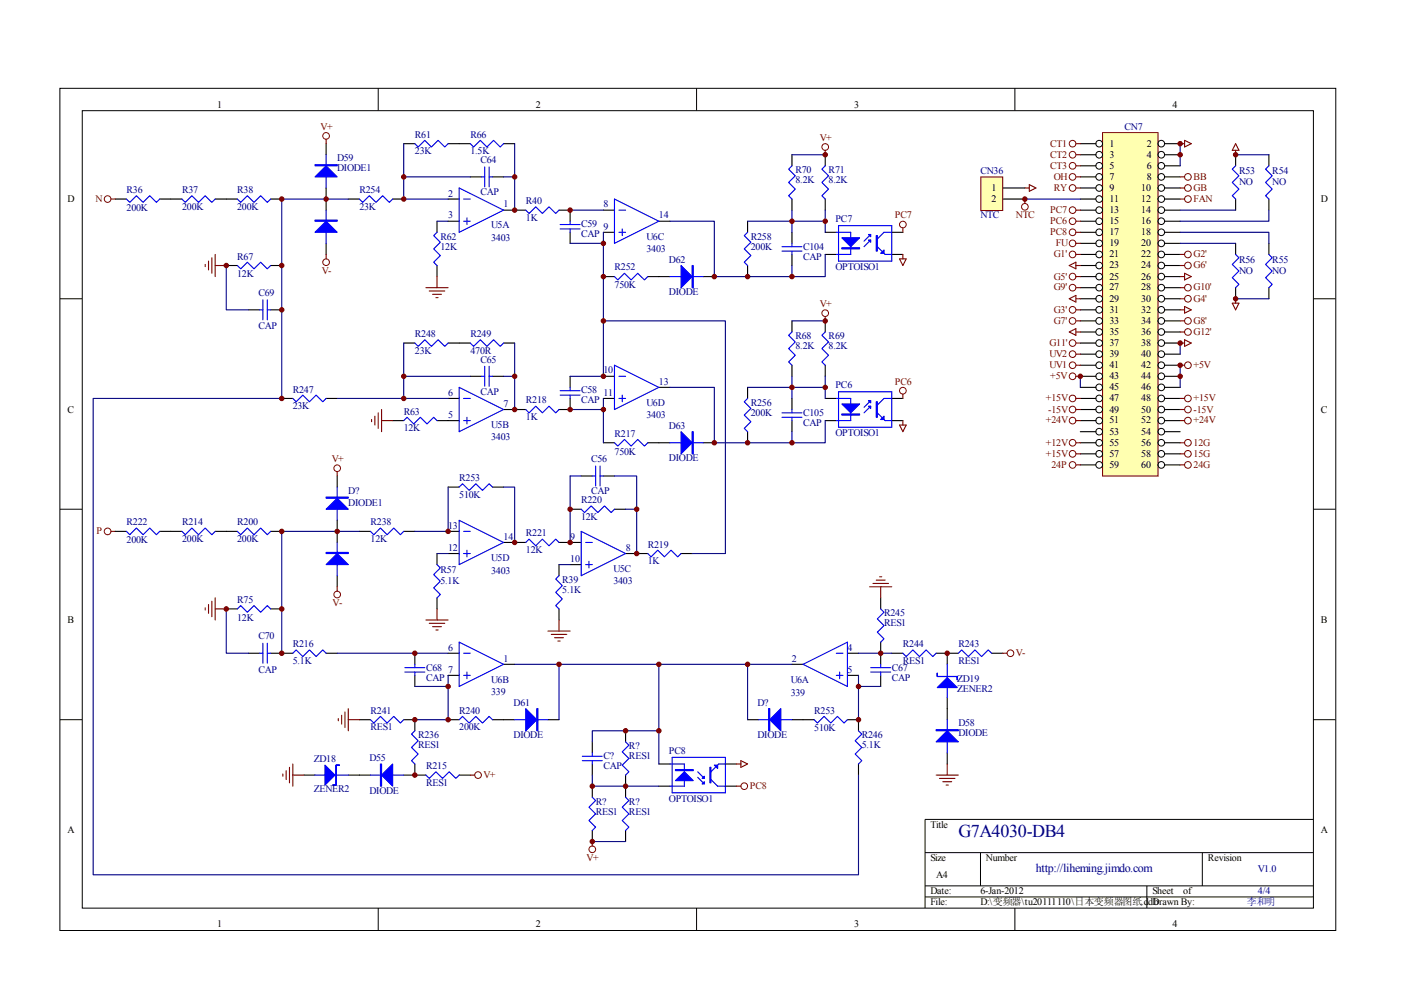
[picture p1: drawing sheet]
<svg xmlns="http://www.w3.org/2000/svg" width="297mm" height="210mm" viewBox="0 0 297 210" stroke-linecap="round" stroke-linejoin="round" font-family="sans-serif">
<g fill="none" stroke="#000" stroke-width=".21">
<path d="M12.7 18.7h270.5v178.6h-270.5zM80.2 18.7v4.7M147.7 18.7v4.7M215.2 18.7v4.7M17.4 23.5h261.1v169h-261.1zM12.7 63.3h4.7M278.4 63.3h4.7M12.7 108h4.7M278.4 108h4.7M12.7 152.6h4.7M278.4 152.6h4.7M278.4 173.7h-82.3v18.8"/>
<path d="M80.2 192.5v4.7M147.7 192.5v4.7M196.1 180.8h82.3M196.1 187.8h82.3M196.1 190.2h82.3M207.9 180.8v7M215.2 192.5v4.7M243.2 187.8v4.7M254.9 180.8v7"/>
</g>
<g fill="none" stroke="#000" stroke-width=".23">
<path d="M69.1 30.5v2.3M69.1 39.9v4.7M85.6 30.5h2.4M95 30.5h4.7M99.7 37.5h2.4M104.4 37.5h2.4M106.8 30.5h2.3M167.9 32.8v2.4M175 32.8v2.4M24.5 42.2h2.3M33.9 42.2h4.7M45.6 42.2h4.7"/>
<path d="M48 56.3h2.3M57.4 42.2h2.3M57.4 56.3h2.3M69.1 51.6v2.3M73.8 42.2h2.4M83.2 42.2h2.4M92.7 46.9v2.4M92.7 56.3v2.3M95 42.2h2.4M95 46.9h2.4M106.8 44.6h4.7M118.5 44.6h2.4v2.3"/>
<path d="M120.9 49.3v2.3M127.9 44.6h2.4M127.9 49.3h2.4M127.9 58.6h2.4M137.3 58.6h4.7M139.7 46.9h2.3M149.1 58.6h2.3M158.5 46.9v2.4M158.5 56.3v2.3M167.9 42.2v2.4M167.9 49.3v2.3M167.9 53.9v2.4"/>
<path d="M175 49.3h2.3M175 53.9h2.3M175 42.2v2.4M189.1 49.3h2.3M189.1 53.9h2.3M52.7 65.7h2.3M57.4 65.7h2.3M85.6 72.7h2.4M95 72.7h4.7M99.7 79.8h2.4M104.4 79.8h2.4M106.8 72.7h2.3"/>
<path d="M120.9 79.8v2.3M127.9 79.8h2.4M167.9 68v2.4M167.9 77.4v2.4M175 68v2.4M175 77.4v2.4M59.7 84.5h2.4M69.1 84.5h2.4M83.2 89.2h2.4M92.7 89.2h4.7M95 84.5h2.4M106.8 86.8h4.7"/>
<path d="M120.9 84.5v2.3h-2.4M127.9 93.9h2.4M127.9 84.5h2.4M137.3 93.9h4.7M139.7 82.1h2.3M149.1 93.9h2.3M158.5 82.1v2.4M158.5 91.5v2.4M167.9 84.5v2.3M167.9 89.2v2.3M175 84.5h2.3M175 89.2h2.3"/>
<path d="M189.1 84.5h2.3M189.1 89.2h2.3M24.5 112.7h2.3M33.9 112.7h4.7M45.6 112.7h4.7M57.4 112.7h2.3M71.5 100.9v2.4M71.5 110.3v4.7M76.2 112.7h2.3M85.6 112.7h2.4M92.7 117.4v2.3M95 112.7h2.4"/>
<path d="M95 103.3h2.4M95 117.4h2.4M104.4 103.3h2.4M106.8 115h4.7M118.5 115h4.7M118.5 119.7v2.4M120.9 119.7h2.3M120.9 108h2.3M123.2 100.9h2.4M127.9 100.9h2.4M130.3 108h2.3M132.6 117.4h4.7"/>
<path d="M144.4 117.4h2.3M48 129.1h2.3M52.7 138.5h2.3M57.4 129.1h2.3M57.4 138.5h4.7M69.1 138.5h2.4M71.5 122.1v2.3M88 138.5v2.4M92.7 126.8v2.3M95 138.5h2.4M118.5 129.1v2.4M179.7 138.5h2.3"/>
<path d="M186.7 126.8v2.3M186.7 136.2v4.7M189.1 138.5h2.3M198.5 138.5h4.7M200.8 138.5v2.4M210.2 138.5h2.4M76.2 152.6h2.3M85.6 152.6h2.4v2.3M88 143.2v2.3M95 152.6h2.4M95 143.2h2.4M104.4 152.6h4.7"/>
<path d="M106.8 140.9h2.3M116.2 152.6h2.3M125.6 157.3v2.3M132.6 154.9v2.4M158.5 152.6h2.4M167.9 152.6h4.7M167.9 140.9h2.4M179.7 152.6h2.3v2.3M179.7 143.2h2.3M186.7 143.2v2.3M200.8 147.9v4.7M200.8 159.6v2.4"/>
<path d="M64.4 164.3h2.4M73.8 164.3h4.7M85.6 164.3h4.7M88 162v2.3M97.4 164.3h2.3M125.6 162v2.3M125.6 166.7v2.3M125.6 176.1v2.3M132.6 164.3v4.7M132.6 176.1v2.3M139.7 166.7h2.3M139.7 162h2.3"/>
<path d="M153.8 166.7h2.4M153.8 162h2.4M182 162v2.3"/>
</g>
<g fill="none" stroke="#00f" stroke-width=".23">
<path d="M69.1 32.8v7.1M88 30.5l.7 .7 1.4-1.4 1.4 1.4 1.4-1.4 1.4 1.4 .7-.7M97.4 39.9l9.4 4.7-9.4 4.7zM99.7 30.5l.7 .7 1.4-1.4 1.4 1.4 1.4-1.4 1.5 1.4 .7-.7M102.1 37.5h.7M102.8 35.4v4.2M103.7 37.5h.7M103.7 35.4v4.2M167.9 35.2l-.7 .7 1.4 1.4-1.4 1.4 1.4 1.4-1.4 1.4 .7 .7M175 35.2l-.7 .7 1.4 1.4-1.4 1.4 1.4 1.4-1.4 1.4 .7 .7M26.8 42.2l.7 .7 1.4-1.4 1.4 1.4 1.4-1.4 1.5 1.4 .7-.7M38.6 42.2l.7 .7 1.4-1.4 1.4 1.4 1.4-1.4 1.4 1.4 .7-.7"/>
<path d="M50.3 42.2l.7 .7 1.4-1.4 1.5 1.4 1.4-1.4 1.4 1.4 .7-.7M50.3 56.3l.7 .7 1.4-1.4 1.5 1.4 1.4-1.4 1.4 1.4 .7-.7M69.1 44.6v7M76.2 42.2l.7 .7 1.4-1.4 1.4 1.4 1.4-1.4 1.4 1.4 .7-.7M92.7 49.3l-.8 .7 1.5 1.4-1.5 1.4 1.5 1.4-1.5 1.4 .8 .7M98.3 42.2h1.4M98.3 46.9h1.4M99 46.2v1.4M111.5 44.6l.7 .7 1.4-1.4 1.4 1.4 1.4-1.4 1.4 1.4 .7-.7M118.8 47.6h4.2M118.8 48.5h4.2M120.9 46.9v.7"/>
<path d="M120.9 48.5v.8M130.3 58.6l.7 .7 1.4-1.4 1.4 1.4 1.4-1.4 1.4 1.4 .7-.7M130.3 42.2l9.4 4.7-9.4 4.7zM131.2 44.6h1.4M131.2 49.3h1.4M131.9 48.5v1.5M142 58.6h7.1M158.5 49.3l-.7 .7 1.4 1.4-1.4 1.4 1.4 1.4-1.4 1.4 .7 .7M165.8 52.3h4.2M165.8 53.2h4.2M167.9 51.6v.7M167.9 53.2v.7"/>
<path d="M177.3 49.3h3.1v4.6h-3.1M177.8 47.8h11.3v7.6h-11.3zM184.6 50.9l-1.4 1.4M184.6 49.7l-1.4 1.4M186 52.3l1.7 1.6h1.4M189.1 49.3h-1.7l-1.4 1.4M55 65.7h.7M55.7 63.6v4.2M56.7 65.7h.7M56.7 63.6v4.2M88 72.7l.7 .7 1.4-1.4 1.4 1.4 1.4-1.4 1.4 1.4 .7-.7M99.7 72.7l.7 .7 1.4-1.4 1.4 1.4 1.4-1.4 1.5 1.4 .7-.7"/>
<path d="M102.1 79.8h.7M102.8 77.7v4.2M103.7 77.7v4.2M103.7 79.8h.7M130.3 77.4l9.4 4.7-9.4 4.7zM131.2 79.8h1.4M167.9 70.4l-.7 .7 1.4 1.4-1.4 1.4 1.4 1.4-1.4 1.4 .7 .7M175 70.4l-.7 .7 1.4 1.4-1.4 1.4 1.4 1.4-1.4 1.4 .7 .7M62.1 84.5l.7 .7 1.4-1.4 1.4 1.4 1.4-1.4 1.4 1.4 .7-.7M85.6 89.2l.7-.7 1.4 1.4 1.4-1.4 1.4 1.4 1.4-1.4 .8 .7M97.4 82.1l9.4 4.7-9.4 4.7zM98.3 84.5h1.4"/>
<path d="M98.3 89.2h1.4M99 88.5v1.4M111.5 86.8l.7 .7 1.4-1.4 1.4 1.4 1.4-1.4 1.4 1.4 .7-.7M118.8 82.8h4.2M118.8 83.8h4.2M120.9 82.1v.7M120.9 83.8v.7M126.3 98.8v4.2M127.2 98.8v4.2M130.3 93.9l.7 .7 1.4-1.4 1.4 1.4 1.4-1.4 1.4 1.4 .7-.7M131.2 84.5h1.4M131.9 83.8v1.4"/>
<path d="M142 93.9h7.1M158.5 84.5l-.7 .7 1.4 1.4-1.4 1.4 1.4 1.4-1.4 1.4 .7 .7M165.8 87.5h4.2M165.8 88.5h4.2M167.9 86.8v.7M167.9 88.5v.7M177.3 84.5h3.1v4.7h-3.1M177.8 83.1h11.3v7.5h-11.3zM184.6 86.1l-1.4 1.4M184.6 85l-1.4 1.4M186 87.5l1.7 1.7h1.4M189.1 84.5h-1.7l-1.4 1.4"/>
<path d="M26.8 112.7l.7 .7 1.4-1.4 1.4 1.4 1.4-1.4 1.5 1.4 .7-.7M38.6 112.7l.7 .7 1.4-1.4 1.4 1.4 1.4-1.4 1.4 1.4 .7-.7M50.3 112.7l.7 .7 1.4-1.4 1.5 1.4 1.4-1.4 1.4 1.4 .7-.7M71.5 103.3v7M71.5 115v7.1M78.5 112.7l.8 .7 1.4-1.4 1.4 1.4 1.4-1.4 1.4 1.4 .7-.7M92.7 119.7l.7 .7-1.5 1.4 1.5 1.4-1.5 1.4 1.5 1.5-.7 .7M97.4 103.3l.7-.7 1.4 1.4 1.4-1.4 1.4 1.4 1.4-1.4 .7 .7M97.4 110.3l9.4 4.7-9.4 4.7zM98.3 112.7h1.4M98.3 117.4h1.4M99 116.7v1.4"/>
<path d="M111.5 115l.7-.7 1.4 1.4 1.4-1.4 1.4 1.4 1.4-1.4 .7 .7M123.2 108l.7 .7 1.4-1.4 1.5 1.4 1.4-1.4 1.4 1.4 .7-.7M123.2 112.7l9.4 4.7-9.4 4.7zM124.2 115h1.4M124.2 119.7h1.4M124.9 119v1.4M125.6 100.9h.7M127.2 100.9h.7M137.3 117.4l.7 .7 1.5-1.4 1.4 1.4 1.4-1.4 1.4 1.4 .7-.7M50.3 129.1l.7-.7 1.4 1.4 1.5-1.4 1.4 1.4 1.4-1.4 .7 .7M55 138.5h.7M55.7 136.4v4.2"/>
<path d="M56.7 136.4v4.2M56.7 138.5h.7M62.1 138.5l.7-.7 1.4 1.4 1.4-1.4 1.4 1.4 1.4-1.4 .7 .7M97.4 136.2l9.4 4.7-9.4 4.6zM98.3 138.5h1.4M118.5 122.1l-.7 .7 1.4 1.4-1.4 1.4 1.4 1.4-1.4 1.4 .7 .7M177.3 138.5h1.4M186.7 129.1l.7 .7-1.4 1.4 1.4 1.4-1.4 1.4 1.4 1.4-.7 .8M191.4 138.5l.7 .7 1.4-1.4 1.5 1.4 1.4-1.4 1.4 1.4 .7-.7M203.2 138.5l.7-.7 1.4 1.4 1.4-1.4 1.4 1.4 1.4-1.4 .7 .7M78.5 152.6l.8 .7 1.4-1.4 1.4 1.4 1.4-1.4 1.4 1.4 .7-.7M85.8 141.6h4.3"/>
<path d="M85.8 142.5h4.3M88 154.9l-.8 .7 1.5 1.5-1.5 1.4 1.5 1.4-1.5 1.4 .8 .7M88 140.9v.7M88 142.5v.7M97.4 152.6l.7-.7 1.4 1.4 1.4-1.4 1.4 1.4 1.4-1.4 .7 .7M98.3 143.2h1.4M99 142.5v1.4M109.1 152.6h7.1M125.6 159.6v.7M132.6 157.3l.7 .7-1.4 1.4 1.4 1.4-1.4 1.4 1.4 1.4-.7 .7M160.9 152.6h7M170.3 140.9l9.4-4.7v9.3z"/>
<path d="M172.6 152.6l.7 .7 1.4-1.4 1.4 1.4 1.5-1.4 1.4 1.4 .7-.7M177.3 143.2h1.4M178 142.5v1.4M182 154.9l.7 .7-1.4 1.5 1.4 1.4-1.4 1.4 1.4 1.4-.7 .7M184.6 141.6h4.2M184.6 142.5h4.2M186.7 140.9v.7M186.7 142.5v.7M200.8 140.9v7M200.8 152.6v7M66.8 164.3h7M78.5 164.3h7.1"/>
<path d="M90.3 164.3l.7 .7 1.4-1.4 1.4 1.4 1.4-1.4 1.5 1.4 .7-.7M123.5 160.3h4.2M123.5 161.3h4.2M125.6 169l.7 .7-1.4 1.4 1.4 1.5-1.4 1.4 1.4 1.4-.7 .7M125.6 161.3v.7M132.6 169l.7 .7-1.4 1.4 1.4 1.5-1.4 1.4 1.4 1.4-.7 .7M142 162h3.1v4.7h-3.1M142.5 160.6h11.3v7.5h-11.3zM147.9 163.6l1.4 1.4M147.9 164.8l1.4 1.4M150.7 165.3l1.5 1.4h1.6M153.8 162h-1.4l-1.7 1.6"/>
</g>
<g fill="none" stroke="#800000" stroke-width=".21">
<circle cx="69.1" cy="28.8" r=".71"/>
<circle cx="175" cy="31.2" r=".71"/>
<circle cx="22.8" cy="42.2" r=".7"/>
<circle cx="69.1" cy="55.6" r=".71"/>
<circle cx="191.4" cy="47.6" r=".71"/>
<circle cx="175" cy="66.4" r=".71"/>
<circle cx="71.5" cy="99.3" r=".71"/>
<circle cx="191.4" cy="82.8" r=".71"/>
<circle cx="22.8" cy="112.7" r=".71"/>
<circle cx="71.5" cy="126.1" r=".71"/>
<circle cx="214.2" cy="138.5" r=".71"/>
<circle cx="101.4" cy="164.3" r=".7"/>
<circle cx="157.8" cy="166.7" r=".71"/>
<circle cx="125.6" cy="180.1" r=".71"/>
</g>
<g fill="none" stroke="#800000" stroke-width=".23">
<path d="M69.1 29.5v1M175 31.9v.9M23.5 42.2h1M43.5 56.1v.4M44.2 55.4v1.8M44.9 54.7v3.2M45.6 53.9v4.7M45.6 56.3h2.4M69.1 53.9v1M92.7 58.6v2.4M190.7 54.9h1.4l-.7 1.4zM191.4 48.3v1"/>
<path d="M191.4 53.9v1M90.3 61h4.7M91 61.7h3.3M91.7 62.4h1.9M92.4 63.1h.5M175 67.1v.9M71.5 100v.9M78.8 88.9v.5M79.5 88.2v1.9M80.2 87.5v3.3M80.9 86.8v4.7M80.9 89.2h2.3"/>
<path d="M190.7 90.1h1.4l-.7 1.4zM191.4 83.5v1M191.4 89.2v.9M23.5 112.7h1M43.5 128.9v.4M44.2 128.2v1.8M44.9 127.5v3.3M45.6 126.8v4.7M45.6 129.1h2.4M71.5 124.4v.9M90.3 131.5h4.7M91 132.2h3.3"/>
<path d="M91.7 132.9h1.9M92.4 133.6h.5M92.7 129.1v2.4M116.2 133.8h4.7M116.9 134.5h3.3M117.6 135.2h1.9M118.3 135.9h.5M118.5 131.5v2.3M184.4 124.4h4.7M185.1 123.7h3.3M185.8 123h1.9M186.5 122.3h.5"/>
<path d="M186.7 124.4v2.4M212.6 138.5h.9M71.7 152.4v.4M72.4 151.7v1.8M73.1 150.9v3.3M73.8 150.2v4.7M73.8 152.6h2.4M60 164.1v.5M60.7 163.4v1.9M61.4 162.7v3.3M62.1 164.3h2.3M62.1 162v4.7"/>
<path d="M99.7 164.3h1M125.6 178.4v1M156.2 162h.9M156.2 166.7h.9M157.1 161.3l1.4 .7-1.4 .7zM198.5 164.3h4.7M199.2 165h3.3M199.9 165.7h1.9M200.6 166.5h.5M200.8 162v2.3"/>
</g>
<g fill="#00f" stroke="#00f" stroke-width=".23">
<path d="M66.8 49.3l2.3-2.4 2.4 2.4z"/>
<path d="M66.8 37.5l2.3-2.3 2.4 2.3z"/>
<path d="M144.4 56.3l2.3 2.3-2.3 2.4z"/>
<path d="M144.4 91.5l2.3 2.4-2.3 2.3z"/>
<path d="M178.5 50.4h3.8l-1.9 1.9z"/>
<path d="M184.1 49.7h.5v.5z"/>
<path d="M184.1 50.9h.5v.5z"/>
<path d="M187.4 53v.7h-.7z"/>
<path d="M143.2 165.5l1.9-1.9 1.9 1.9z"/>
<path d="M149.3 165.7v.5h-.4z"/>
<path d="M148.9 165l.4-.4v.4z"/>
<path d="M151.4 162.2h.8v.7z"/>
<path d="M178.5 85.7h3.8l-1.9 1.8z"/>
<path d="M184.1 85h.5v.4z"/>
<path d="M184.1 86.1h.5v.5z"/>
<path d="M187.4 88.2v.7h-.7z"/>
<path d="M71.5 117.4l2.3 2.3h-4.7z"/>
<path d="M71.5 105.6l2.3 2.4h-4.7z"/>
<path d="M111.5 150.2l2.3 2.4-2.3 2.3z"/>
<path d="M83.2 162v4.7l-2.3-2.4z"/>
<path d="M68.9 162.2l2.1 2.1-2.1 2.2z"/>
<path d="M163.2 152.6l2.4-2.4v4.7z"/>
<path d="M198.5 157.3l2.3-2.4 2.4 2.4z"/>
<path d="M198.7 145.8l2.1-2.1 2.1 2.1z"/>
<path d="M66.8 46.7h4.7v.2h-4.7z" fill-rule="evenodd"/>
<path d="M66.8 34.9h4.7v.3h-4.7z" fill-rule="evenodd"/>
<path d="M146.7 56.3h.3v4.7h-.3z" fill-rule="evenodd"/>
<path d="M146.7 91.5h.3v4.7h-.3z" fill-rule="evenodd"/>
<path d="M178.5 52.5h3.8v.3h-3.8z" fill-rule="evenodd"/>
<path d="M185.8 50h.2v3.2h-.2z" fill-rule="evenodd"/>
<path d="M143.2 163.2h3.8v.2h-3.8z" fill-rule="evenodd"/>
<path d="M150.5 162.7h.2v3.3h-.2z" fill-rule="evenodd"/>
<path d="M178.5 87.8h3.8v.2h-3.8z" fill-rule="evenodd"/>
<path d="M185.8 85.2h.2v3.3h-.2z" fill-rule="evenodd"/>
<path d="M69.1 117.1h4.7v.3h-4.7z" fill-rule="evenodd"/>
<path d="M69.1 105.4h4.7v.2h-4.7z" fill-rule="evenodd"/>
<path d="M113.8 150.2h.3v4.7h-.3z" fill-rule="evenodd"/>
<path d="M80.7 162h.2v4.7h-.2z" fill-rule="evenodd"/>
<path d="M71.3 162.2v4.3h-.8h.8v-4.3h.7z" fill-rule="evenodd"/>
<path d="M163 150.2h.2v4.7h-.2z" fill-rule="evenodd"/>
<path d="M198.5 154.7h4.7v.2h-4.7z" fill-rule="evenodd"/>
<path d="M198.7 142.7v.7h4.2v.7v-.7h-4.2z" fill-rule="evenodd"/>
</g>
<g fill="none" stroke="#000080" stroke-width=".23">
<path d="M85.6 30.5v11.7h9.4M85.6 37.5h14.1M106.8 37.5h2.3M109.1 30.5v14.1M167.9 32.8h7.1M48 56.3v9.4h4.7M73.8 42.2h-14.1v42.3h-39.9v101h162.2v-21.2M92.7 46.9h2.3M120.9 44.6h7M120.9 51.6h7M127.9 49.3v30.5h-7M142 46.9h9.4v11.7h23.6v-4.7"/>
<path d="M158.5 46.9h16.5M167.9 44.6v4.7M167.9 56.3v2.3M175 44.6v4.7M85.6 72.7v11.8M85.6 79.8h14.1M106.8 79.8h2.3M109.1 72.7v14.1M127.9 68h25.9v49.4h-7.1M167.9 79.8v4.7M167.9 68h7.1M175 79.8v4.7"/>
<path d="M71.5 84.5h23.5M120.9 86.8h7M127.9 84.5v9.4M142 82.1h9.4v11.8h23.6v-4.7M158.5 82.1h16.5M167.9 91.5v2.4M76.2 112.7h-16.5v25.8M92.7 117.4h2.3M95 103.3v9.4h-7M106.8 103.3h2.3v11.7M118.5 119.7h2.4M123.2 100.9h-2.3v14.1"/>
<path d="M130.3 100.9h4.7v7.1M132.6 108h2.4v9.4M48 129.1v9.4h4.7M71.5 138.5h23.5M182 138.5h7.1M88 145.5h7M95 143.2v9.4h-7M109.1 140.9h9.4v11.7M118.5 140.9h40M125.6 157.3v-2.4h14.1v7.1M139.7 140.9v14M167.9 140.9h-9.4v11.7"/>
<path d="M182 145.5h4.7M182 143.2v9.4M125.6 164.3v2.4h14.1M125.6 178.4h7"/>
</g>
<g fill="#800000" stroke="#800000" stroke-width=".21">
<circle cx="109.1" cy="44.6" r=".47"/>
<circle cx="109.1" cy="37.5" r=".47"/>
<circle cx="85.6" cy="37.5" r=".47"/>
<circle cx="120.9" cy="44.6" r=".47"/>
<circle cx="127.9" cy="51.6" r=".47"/>
<circle cx="127.9" cy="58.6" r=".47"/>
<circle cx="127.9" cy="79.8" r=".47"/>
<circle cx="151.4" cy="58.6" r=".47"/>
<circle cx="158.5" cy="58.6" r=".47"/>
<circle cx="167.9" cy="58.6" r=".47"/>
<circle cx="167.9" cy="46.9" r=".47"/>
<circle cx="175" cy="46.9" r=".47"/>
<circle cx="175" cy="32.8" r=".47"/>
<circle cx="158.5" cy="93.9" r=".47"/>
<circle cx="175" cy="68" r=".47"/>
<circle cx="175" cy="82.1" r=".47"/>
<circle cx="167.9" cy="82.1" r=".47"/>
<circle cx="167.9" cy="93.9" r=".47"/>
<circle cx="151.4" cy="93.9" r=".47"/>
<circle cx="120.9" cy="86.8" r=".47"/>
<circle cx="127.9" cy="86.8" r=".47"/>
<circle cx="85.6" cy="84.5" r=".47"/>
<circle cx="109.1" cy="86.8" r=".47"/>
<circle cx="109.1" cy="79.8" r=".47"/>
<circle cx="85.6" cy="79.8" r=".47"/>
<circle cx="88" cy="164.3" r=".47"/>
<circle cx="88" cy="138.5" r=".47"/>
<circle cx="95" cy="152.6" r=".47"/>
<circle cx="88" cy="152.6" r=".47"/>
<circle cx="95" cy="145.5" r=".47"/>
<circle cx="127.9" cy="68" r=".47"/>
<circle cx="109.1" cy="115" r=".47"/>
<circle cx="120.9" cy="115" r=".47"/>
<circle cx="135" cy="117.4" r=".47"/>
<circle cx="135" cy="108" r=".47"/>
<circle cx="120.9" cy="108" r=".47"/>
<circle cx="200.8" cy="138.5" r=".47"/>
<circle cx="118.5" cy="140.8" r=".47"/>
<circle cx="158.5" cy="140.8" r=".47"/>
<circle cx="132.6" cy="154.9" r=".47"/>
<circle cx="125.6" cy="166.7" r=".47"/>
<circle cx="132.6" cy="166.7" r=".47"/>
<circle cx="125.6" cy="178.4" r=".47"/>
<circle cx="182" cy="152.6" r=".47"/>
<circle cx="182" cy="145.5" r=".47"/>
<circle cx="186.7" cy="138.5" r=".47"/>
<circle cx="59.7" cy="84.5" r=".47"/>
<circle cx="59.7" cy="56.3" r=".47"/>
<circle cx="59.7" cy="65.7" r=".47"/>
<circle cx="85.6" cy="42.2" r=".47"/>
<circle cx="69.1" cy="42.2" r=".47"/>
<circle cx="59.7" cy="42.2" r=".47"/>
<circle cx="48" cy="56.3" r=".47"/>
<circle cx="59.7" cy="138.5" r=".47"/>
<circle cx="59.7" cy="129.1" r=".47"/>
<circle cx="95" cy="112.7" r=".47"/>
<circle cx="71.5" cy="112.7" r=".47"/>
<circle cx="59.7" cy="112.7" r=".47"/>
<circle cx="48" cy="129.1" r=".47"/>
<circle cx="139.7" cy="154.9" r=".47"/>
<circle cx="139.7" cy="140.8" r=".47"/>
</g>
<path d="M233.8 28.2h11.7v72.7h-11.7z" fill="#ffffb0"/>
<g fill="none" stroke="#800000" stroke-width=".21">
<path d="M233.8 28.1h11.7v72.8h-11.7z"/>
<circle cx="227.4" cy="32.8" r=".71"/>
<circle cx="227.4" cy="35.2" r=".71"/>
<circle cx="227.4" cy="30.5" r=".7"/>
<circle cx="227.4" cy="39.9" r=".7"/>
<circle cx="251.9" cy="37.5" r=".71"/>
<circle cx="251.9" cy="39.9" r=".71"/>
<circle cx="227.4" cy="49.2" r=".71"/>
<circle cx="227.4" cy="51.6" r=".71"/>
<circle cx="227.4" cy="53.9" r=".7"/>
<circle cx="227.4" cy="44.6" r=".7"/>
<circle cx="227.4" cy="46.9" r=".7"/>
<circle cx="227.4" cy="58.6" r=".7"/>
<circle cx="251.9" cy="53.9" r=".71"/>
<circle cx="251.9" cy="56.3" r=".71"/>
<circle cx="251.9" cy="42.2" r=".71"/>
<circle cx="227.4" cy="65.7" r=".71"/>
<circle cx="227.4" cy="79.8" r=".71"/>
<circle cx="227.4" cy="68" r=".71"/>
<circle cx="227.4" cy="61" r=".7"/>
<circle cx="227.4" cy="72.7" r=".7"/>
<circle cx="251.9" cy="68" r=".71"/>
<circle cx="251.9" cy="77.4" r=".71"/>
<circle cx="251.9" cy="61" r=".71"/>
<circle cx="251.9" cy="70.4" r=".71"/>
<circle cx="251.9" cy="63.3" r=".71"/>
<circle cx="227.4" cy="96.2" r=".71"/>
<circle cx="227.4" cy="98.6" r=".71"/>
<circle cx="227.4" cy="93.9" r=".7"/>
<circle cx="227.4" cy="84.5" r=".7"/>
<circle cx="227.4" cy="86.8" r=".7"/>
<circle cx="227.4" cy="89.2" r=".7"/>
<circle cx="251.9" cy="96.2" r=".71"/>
<circle cx="251.9" cy="98.6" r=".71"/>
<circle cx="251.9" cy="93.9" r=".71"/>
<circle cx="251.9" cy="89.2" r=".71"/>
<circle cx="251.9" cy="86.8" r=".71"/>
<circle cx="251.9" cy="84.5" r=".71"/>
</g>
<g fill="none" stroke="#000" stroke-width=".21">
<circle cx="233" cy="35.2" r=".71"/>
<circle cx="233" cy="32.8" r=".71"/>
<circle cx="233" cy="37.5" r=".71"/>
<circle cx="233" cy="39.9" r=".71"/>
<circle cx="233" cy="30.5" r=".71"/>
<circle cx="246.2" cy="32.8" r=".71"/>
<circle cx="246.2" cy="35.2" r=".71"/>
<circle cx="246.2" cy="30.5" r=".7"/>
<circle cx="246.2" cy="39.9" r=".7"/>
<circle cx="246.2" cy="37.5" r=".7"/>
<circle cx="233" cy="51.6" r=".71"/>
<circle cx="233" cy="49.2" r=".71"/>
<circle cx="233" cy="53.9" r=".71"/>
<circle cx="233" cy="44.6" r=".71"/>
<circle cx="233" cy="46.9" r=".71"/>
<circle cx="233" cy="56.3" r=".71"/>
<circle cx="233" cy="42.2" r=".71"/>
<circle cx="233" cy="58.6" r=".71"/>
<circle cx="246.2" cy="51.6" r=".71"/>
<circle cx="246.2" cy="49.2" r=".71"/>
<circle cx="246.2" cy="53.9" r=".7"/>
<circle cx="246.2" cy="44.6" r=".7"/>
<circle cx="246.2" cy="56.3" r=".7"/>
<circle cx="246.2" cy="46.9" r=".7"/>
<circle cx="246.2" cy="58.6" r=".7"/>
<circle cx="246.2" cy="42.2" r=".7"/>
<circle cx="233" cy="79.8" r=".71"/>
<circle cx="233" cy="65.7" r=".71"/>
<circle cx="233" cy="68" r=".71"/>
<circle cx="233" cy="63.3" r=".71"/>
<circle cx="233" cy="75.1" r=".71"/>
<circle cx="233" cy="61" r=".71"/>
<circle cx="233" cy="72.7" r=".71"/>
<circle cx="233" cy="70.4" r=".71"/>
<circle cx="233" cy="77.4" r=".71"/>
<circle cx="246.2" cy="65.7" r=".71"/>
<circle cx="246.2" cy="68" r=".71"/>
<circle cx="246.2" cy="79.8" r=".71"/>
<circle cx="246.2" cy="61" r=".7"/>
<circle cx="246.2" cy="72.7" r=".7"/>
<circle cx="246.2" cy="75.1" r=".7"/>
<circle cx="246.2" cy="70.4" r=".7"/>
<circle cx="246.2" cy="63.3" r=".7"/>
<circle cx="246.2" cy="77.4" r=".7"/>
<circle cx="233" cy="82.1" r=".71"/>
<circle cx="233" cy="96.2" r=".71"/>
<circle cx="233" cy="98.6" r=".71"/>
<circle cx="233" cy="91.5" r=".71"/>
<circle cx="233" cy="93.9" r=".71"/>
<circle cx="233" cy="84.5" r=".71"/>
<circle cx="233" cy="89.2" r=".71"/>
<circle cx="233" cy="86.8" r=".71"/>
<circle cx="246.2" cy="82.1" r=".71"/>
<circle cx="246.2" cy="96.2" r=".71"/>
<circle cx="246.2" cy="98.6" r=".71"/>
<circle cx="246.2" cy="91.5" r=".7"/>
<circle cx="246.2" cy="93.9" r=".7"/>
<circle cx="246.2" cy="84.5" r=".7"/>
<circle cx="246.2" cy="86.8" r=".7"/>
<circle cx="246.2" cy="89.2" r=".7"/>
</g>
<g fill="none" stroke="#000" stroke-width=".23">
<path d="M229 30.5h3.3M229 32.8h3.3M229 35.2h3.3M229 37.5h3.3M229 39.9h3.3M246.9 30.5h3.3M246.9 32.8h3.3M246.9 35.2h3.3M246.9 37.5h3.3M246.9 39.9h3.3M229 42.2h3.3M229 44.6h3.3"/>
<path d="M229 46.9h3.3M229 49.3h3.3M229 51.6h3.3M229 53.9h3.3M229 56.3h3.3M229 58.6h3.3M246.9 42.2h3.3M246.9 44.6h3.3M246.9 46.9h3.3M246.9 49.3h3.3M246.9 51.6h3.3M246.9 53.9h3.3"/>
<path d="M246.9 56.3h3.3M246.9 58.6h3.3M229 61h3.3M229 63.3h3.3M229 65.7h3.3M229 68h3.3M229 70.4h3.3M229 72.7h3.3M229 75.1h3.3M229 77.4h3.3M229 79.8h3.3M246.9 61h3.3"/>
<path d="M246.9 63.3h3.3M246.9 65.7h3.3M246.9 68h3.3M246.9 70.4h3.3M246.9 72.7h3.3M246.9 75.1h3.3M246.9 77.4h3.3M246.9 79.8h3.3M229 82.1h3.3M229 84.5h3.3M229 86.8h3.3M229 89.2h3.3"/>
<path d="M229 91.5h3.3M229 93.9h3.3M229 96.2h3.3M229 98.6h3.3M246.9 82.1h3.3M246.9 84.5h3.3M246.9 86.8h3.3M246.9 89.2h3.3M246.9 91.5h3.3M246.9 93.9h3.3M246.9 96.2h3.3M246.9 98.6h3.3"/>
</g>
<g fill="none" stroke="#800000" stroke-width=".23">
<path d="M228.1 39.9h.9M228.1 30.5h.9M228.1 32.8h.9M228.1 35.2h.9M250.2 39.9h1M250.2 30.5h1M250.2 37.5h1M251.2 29.8l1.4 .7-1.4 .7zM262 30.5l.7 1.4h-1.4zM262 31.9v.9M226.7 56.3l1.4-.7v1.4zM228.1 53.9h.9"/>
<path d="M228.1 58.6h.9M228.1 56.3h.9M228.1 44.6h.9M228.1 46.9h.9M228.1 49.3h.9M228.1 51.6h.9M250.2 53.9h1M250.2 58.6h1M250.2 56.3h1M250.2 42.2h1M251.2 57.9l1.4 .7-1.4 .7zM226.7 70.4l1.4-.7v1.4z"/>
<path d="M226.7 63.3l1.4-.7v1.4zM228.1 63.3h.9M228.1 65.7h.9M228.1 68h.9M228.1 61h.9M228.1 72.7h.9M228.1 70.4h.9M228.1 79.8h.9M250.2 63.3h1M250.2 65.7h1M250.2 68h1M250.2 61h1"/>
<path d="M250.2 72.7h1M250.2 70.4h1M250.2 77.4h1M251.2 65l1.4 .7-1.4 .7zM251.2 72l1.4 .7-1.4 .7zM228.1 98.6h.9M228.1 96.2h.9M228.1 93.9h.9M228.1 89.2h.9M228.1 86.8h.9M228.1 84.5h.9M250.2 98.6h1"/>
<path d="M250.2 96.2h1M250.2 93.9h1M250.2 89.2h1M250.2 86.8h1M250.2 84.5h1"/>
</g>
<path d="M250.2 30.5v4.7M229 79.8v2.3M250.2 72.7v2.4M250.2 77.4v4.7" fill="none" stroke="#000080" stroke-width=".23"/>
<path d="M208 37.6h4.6v7h-4.6z" fill="#ffffb0"/>
<g fill="none" stroke="#800000" stroke-width=".21">
<path d="M207.9 37.5h4.7v7.1h-4.7z"/>
<circle cx="227.4" cy="37.5" r=".7"/>
<circle cx="217.3" cy="43.9" r=".7"/>
<circle cx="227.4" cy="75.1" r=".7"/>
<circle cx="227.4" cy="77.4" r=".7"/>
</g>
<path d="M212.6 39.9h4.7M262 32.8v2.4M269 32.8v2.4M212.6 42.2h4.7M262 42.2v2.4M262 51.6v2.3M269 42.2v2.4M269 51.6v2.3M262 61v2.3M269 61v2.3" fill="none" stroke="#000" stroke-width=".23"/>
<path d="M217.3 39.9h.9M218.2 39.2l1.4 .7-1.4 .7zM228.1 37.5h.9M217.3 42.2v.9M228.1 77.4h.9M228.1 75.1h.9M261.3 64.3h1.4l-.7 1.4zM262 63.3v1" fill="none" stroke="#800000" stroke-width=".23"/>
<path d="M262 32.8h7M217.3 42.2h11.7M250.2 49.3h18.8v2.3M250.2 44.6h11.8M250.2 51.6h11.8M269 44.6v2.3h-18.8M262 63.3h7" fill="none" stroke="#000080" stroke-width=".23"/>
<path d="M262 35.2l-.7 .7 1.4 1.4-1.4 1.4 1.4 1.4-1.4 1.4 .7 .7M269 35.2l-.7 .7 1.4 1.4-1.4 1.4 1.4 1.4-1.4 1.4 .7 .7M262 53.9l.7 .8-1.4 1.4 1.4 1.4-1.4 1.4 1.4 1.4-.7 .7M269 53.9l.7 .8-1.4 1.4 1.4 1.4-1.4 1.4 1.4 1.4-.7 .7" fill="none" stroke="#00f" stroke-width=".23"/>
<g fill="#800000" stroke="#800000" stroke-width=".21">
<circle cx="250.2" cy="30.5" r=".47"/>
<circle cx="250.2" cy="32.8" r=".47"/>
<circle cx="250.2" cy="72.7" r=".47"/>
<circle cx="250.2" cy="77.4" r=".47"/>
<circle cx="229.1" cy="79.8" r=".47"/>
<circle cx="250.2" cy="79.8" r=".47"/>
<circle cx="262" cy="32.8" r=".47"/>
<circle cx="217.3" cy="42.2" r=".47"/>
<circle cx="262" cy="63.3" r=".47"/>
</g>
<text font-size="3.8" fill="#000080" x="203.2" y="177.5">G7A4030-DB4</text>
<text font-size="2.5" fill="#000080" x="219.6" y="184.8">http://liheming.jimdo.com</text>
<g font-size="2.1">
<text x="46.1" y="22.9">1</text>
<text x="113.6" y="22.9">2</text>
<text x="181.1" y="22.9">3</text>
<text x="248.6" y="22.9">4</text>
<text x="235.2" y="31.1">1</text>
<text x="235.2" y="33.5">3</text>
<text x="235.2" y="35.7">5</text>
<text x="243.2" y="31.1">2</text>
<text x="243.2" y="33.5">4</text>
<text x="243.2" y="35.7">6</text>
<text x="210.2" y="40.5">1</text>
<text x="235.2" y="38.1">7</text>
<text x="235.2" y="40.5">9</text>
<text x="242" y="40.5">10</text>
<text x="243.2" y="38.1">8</text>
<text x="14.3" y="42.8">D</text>
<text x="210.2" y="42.8">2</text>
<text x="235.2" y="42.8">11</text>
<text x="235.2" y="45.1">13</text>
<text x="235.2" y="47.5">15</text>
<text x="242" y="42.8">12</text>
<text x="242" y="45.1">14</text>
<text x="242" y="47.5">16</text>
<text x="280.1" y="42.8">D</text>
<text x="235.2" y="49.9">17</text>
<text x="235.2" y="52.2">19</text>
<text x="242" y="49.9">18</text>
<text x="242" y="52.2">20</text>
<text x="235.2" y="54.5">21</text>
<text x="235.2" y="56.9">23</text>
<text x="235.2" y="59.3">25</text>
<text x="242" y="54.5">22</text>
<text x="242" y="56.9">24</text>
<text x="242" y="59.3">26</text>
<text x="235.2" y="61.6">27</text>
<text x="235.2" y="63.9">29</text>
<text x="242" y="61.6">28</text>
<text x="242" y="63.9">30</text>
<text x="235.2" y="66.3">31</text>
<text x="235.2" y="68.7">33</text>
<text x="235.2" y="71">35</text>
<text x="242" y="66.3">32</text>
<text x="242" y="68.7">34</text>
<text x="242" y="71">36</text>
<text x="235.2" y="73.3">37</text>
<text x="235.2" y="75.7">39</text>
<text x="242" y="73.3">38</text>
<text x="242" y="75.7">40</text>
<text x="235.2" y="78.1">41</text>
<text x="235.2" y="80.4">43</text>
<text x="235.2" y="82.7">45</text>
<text x="242" y="78.1">42</text>
<text x="242" y="80.4">44</text>
<text x="242" y="82.7">46</text>
<text x="14.3" y="87.5">C</text>
<text x="235.2" y="85.1">47</text>
<text x="235.2" y="87.5">49</text>
<text x="235.2" y="89.8">51</text>
<text x="242" y="85.1">48</text>
<text x="242" y="87.5">50</text>
<text x="242" y="89.8">52</text>
<text x="280.1" y="87.5">C</text>
<text x="235.2" y="92.1">53</text>
<text x="235.2" y="94.5">55</text>
<text x="242" y="92.1">54</text>
<text x="242" y="94.5">56</text>
<text x="235.2" y="96.9">57</text>
<text x="235.2" y="99.2">59</text>
<text x="242" y="96.9">58</text>
<text x="242" y="99.2">60</text>
<text x="14.3" y="132.1">B</text>
<text x="280.1" y="132.1">B</text>
<text x="14.3" y="176.7">A</text>
<text x="197.3" y="175.5">Title</text>
<text x="280.1" y="176.7">A</text>
<text x="197.3" y="182.6">Size</text>
<text x="209" y="182.6">Number</text>
<text x="256.1" y="182.6">Revision</text>
<text x="197.3" y="189.6">Date:</text>
<text x="197.3" y="192">File:</text>
<text x="198.5" y="186.1">A4</text>
<text x="207.9" y="189.6">6-Jan-2012</text>
<text x="207.9" y="192">D:\变频器\tu20111110\日本变频器图纸.ddb</text>
<text x="244.3" y="189.6">Sheet</text>
<text x="244.3" y="192">Drawn By:</text>
<text x="250.9" y="189.6">of</text>
<text x="46.1" y="196.6">1</text>
<text x="113.6" y="196.6">2</text>
<text x="181.1" y="196.6">3</text>
<text x="248.6" y="196.6">4</text>
</g>
<g font-size="2.1" fill="#800000">
<text x="68" y="27.5">V+</text>
<text x="173.8" y="29.9">V+</text>
<text x="222.7" y="31.1">CT1</text>
<text x="222.7" y="33.5">CT2</text>
<text x="222.7" y="35.7">CT3</text>
<text x="223.4" y="40.5">RY</text>
<text x="223.4" y="38.1">OH</text>
<text x="253.1" y="40.5">GB</text>
<text x="253.1" y="38.1">BB</text>
<text x="20.2" y="42.8">N</text>
<text x="189.7" y="46.3">PC7</text>
<text x="215.4" y="46.3">NTC</text>
<text x="222.7" y="45.1">PC7</text>
<text x="222.7" y="47.5">PC6</text>
<text x="253.1" y="42.8">FAN</text>
<text x="222.7" y="49.9">PC8</text>
<text x="223.9" y="52.2">FU</text>
<text x="68.2" y="58.1">V-</text>
<text x="223.4" y="54.5">G1'</text>
<text x="223.4" y="59.3">G5'</text>
<text x="253.1" y="54.5">G2'</text>
<text x="253.1" y="56.9">G6'</text>
<text x="173.8" y="65.1">V+</text>
<text x="223.4" y="61.6">G9'</text>
<text x="253.1" y="63.9">G4'</text>
<text x="253.1" y="61.6">G10'</text>
<text x="223.4" y="66.3">G3'</text>
<text x="223.4" y="68.7">G7'</text>
<text x="253.1" y="68.7">G8'</text>
<text x="253.1" y="71">G12'</text>
<text x="222.5" y="73.3">G11'</text>
<text x="222.5" y="75.7">UV2</text>
<text x="189.7" y="81.5">PC6</text>
<text x="222.5" y="78.1">UV1</text>
<text x="222.7" y="80.4">+5V</text>
<text x="253.1" y="78.1">+5V</text>
<text x="221.7" y="89.8">+24V</text>
<text x="221.7" y="85.1">+15V</text>
<text x="222.2" y="87.5">-15V</text>
<text x="253.1" y="89.8">+24V</text>
<text x="253.1" y="87.5">-15V</text>
<text x="253.1" y="85.1">+15V</text>
<text x="221.7" y="94.5">+12V</text>
<text x="253.1" y="94.5">12G</text>
<text x="70.4" y="98">V+</text>
<text x="221.7" y="96.9">+15V</text>
<text x="222.9" y="99.2">24P</text>
<text x="253.1" y="99.2">24G</text>
<text x="253.1" y="96.9">15G</text>
<text x="20.5" y="113.3">P</text>
<text x="70.5" y="128.5">V-</text>
<text x="215.4" y="139.1">V-</text>
<text x="102.5" y="164.9">V+</text>
<text x="159" y="167.3">PC8</text>
<text x="124.4" y="182.6">V+</text>
</g>
<g font-size="2.1" fill="#000080">
<text x="88" y="29.2">R61</text>
<text x="99.7" y="29.2">R66</text>
<text x="238.4" y="27.5">CN7</text>
<text x="71.5" y="34.1">D59</text>
<text x="88" y="32.7">23K</text>
<text x="99.7" y="32.7">1.5K</text>
<text x="101.9" y="34.6">C64</text>
<text x="26.8" y="40.9">R36</text>
<text x="38.6" y="40.9">R37</text>
<text x="50.3" y="40.9">R38</text>
<text x="71.5" y="36.3">DIODE1</text>
<text x="76.2" y="40.9">R254</text>
<text x="95" y="41.7">2</text>
<text x="101.9" y="41.4">CAP</text>
<text x="168.7" y="36.7">R70</text>
<text x="168.7" y="38.8">8.2K</text>
<text x="175.7" y="36.7">R71</text>
<text x="175.7" y="38.8">8.2K</text>
<text x="207.9" y="36.9">CN36</text>
<text x="262.7" y="36.9">R53</text>
<text x="262.7" y="39.3">NO</text>
<text x="269.7" y="36.9">R54</text>
<text x="269.7" y="39.3">NO</text>
<text x="26.8" y="44.7">200K</text>
<text x="38.6" y="44.5">200K</text>
<text x="50.3" y="44.5">200K</text>
<text x="76.2" y="44.5">23K</text>
<text x="95" y="46.3">3</text>
<text x="106.8" y="44">1</text>
<text x="111.5" y="43.3">R40</text>
<text x="111.5" y="46.8">1K</text>
<text x="127.9" y="44">8</text>
<text x="139.7" y="46.3">14</text>
<text x="177.1" y="47">PC7</text>
<text x="207.9" y="46.3">NTC</text>
<text x="93.4" y="50.8">R62</text>
<text x="93.4" y="52.9">12K</text>
<text x="104.1" y="48.4">U5A</text>
<text x="104.1" y="51.1">3403</text>
<text x="123.2" y="48.2">C59</text>
<text x="123.2" y="50.3">CAP</text>
<text x="127.9" y="48.7">9</text>
<text x="137.1" y="50.8">U6C</text>
<text x="137.1" y="53.4">3403</text>
<text x="159.2" y="50.8">R258</text>
<text x="159.2" y="52.9">200K</text>
<text x="170.3" y="52.9">C104</text>
<text x="50.3" y="55">R67</text>
<text x="50.3" y="58.8">12K</text>
<text x="130.3" y="57.3">R252</text>
<text x="141.8" y="55.7">D62</text>
<text x="170.3" y="55">CAP</text>
<text x="177.1" y="57.2">OPTOISO1</text>
<text x="262.7" y="55.7">R56</text>
<text x="262.7" y="58.1">NO</text>
<text x="269.7" y="55.7">R55</text>
<text x="269.7" y="58.1">NO</text>
<text x="54.8" y="62.8">C69</text>
<text x="130.3" y="61.1">750K</text>
<text x="141.8" y="62.5">DIODE</text>
<text x="54.8" y="69.8">CAP</text>
<text x="88" y="71.5">R248</text>
<text x="99.7" y="71.5">R249</text>
<text x="168.7" y="71.9">R68</text>
<text x="175.7" y="71.9">R69</text>
<text x="88" y="75">23K</text>
<text x="99.7" y="75">470R</text>
<text x="101.9" y="76.9">C65</text>
<text x="168.7" y="74">8.2K</text>
<text x="175.7" y="74">8.2K</text>
<text x="62.1" y="83.2">R247</text>
<text x="95" y="83.9">6</text>
<text x="101.9" y="83.7">CAP</text>
<text x="123.2" y="83.4">C58</text>
<text x="127.9" y="79.2">10</text>
<text x="127.9" y="83.9">11</text>
<text x="139.7" y="81.5">13</text>
<text x="177.1" y="82.3">PC6</text>
<text x="62.1" y="86.7">23K</text>
<text x="85.6" y="87.9">R63</text>
<text x="95" y="88.6">5</text>
<text x="106.8" y="86.3">7</text>
<text x="111.5" y="85.5">R218</text>
<text x="111.5" y="89.1">1K</text>
<text x="123.2" y="85.5">CAP</text>
<text x="137.1" y="86">U6D</text>
<text x="137.1" y="88.6">3403</text>
<text x="159.2" y="86">R256</text>
<text x="159.2" y="88.2">200K</text>
<text x="170.3" y="88.2">C105</text>
<text x="85.6" y="91.5">12K</text>
<text x="104.1" y="90.7">U5B</text>
<text x="104.1" y="93.3">3403</text>
<text x="130.3" y="92.6">R217</text>
<text x="141.8" y="90.9">D63</text>
<text x="170.3" y="90.3">CAP</text>
<text x="177.1" y="92.4">OPTOISO1</text>
<text x="125.3" y="98">C56</text>
<text x="130.3" y="96.4">750K</text>
<text x="141.8" y="97.8">DIODE</text>
<text x="73.8" y="104.8">D?</text>
<text x="73.8" y="107.2">DIODE1</text>
<text x="97.4" y="102">R253</text>
<text x="97.4" y="105.5">510K</text>
<text x="123.2" y="106.7">R220</text>
<text x="125.3" y="104.8">CAP</text>
<text x="26.8" y="111.4">R222</text>
<text x="38.6" y="111.4">R214</text>
<text x="50.3" y="111.4">R200</text>
<text x="78.6" y="111.4">R238</text>
<text x="95" y="112.1">13</text>
<text x="111.5" y="113.7">R221</text>
<text x="123.2" y="110.3">12K</text>
<text x="26.8" y="115.2">200K</text>
<text x="38.6" y="114.9">200K</text>
<text x="50.3" y="114.9">200K</text>
<text x="78.6" y="114.9">12K</text>
<text x="95" y="116.8">12</text>
<text x="104.1" y="118.9">U5D</text>
<text x="106.8" y="114.5">14</text>
<text x="111.5" y="117.3">12K</text>
<text x="120.9" y="114.5">9</text>
<text x="120.9" y="119.1">10</text>
<text x="132.7" y="116.8">8</text>
<text x="137.3" y="116.1">R219</text>
<text x="137.3" y="119.6">1K</text>
<text x="93.4" y="121.5">R57</text>
<text x="93.4" y="123.9">5.1K</text>
<text x="104.1" y="121.8">3403</text>
<text x="119.2" y="123.6">R39</text>
<text x="119.2" y="125.7">5.1K</text>
<text x="130" y="121.3">U5C</text>
<text x="130" y="123.9">3403</text>
<text x="50.3" y="127.9">R75</text>
<text x="50.3" y="131.6">12K</text>
<text x="187.5" y="130.7">R245</text>
<text x="54.8" y="135.6">C70</text>
<text x="62.1" y="137.3">R216</text>
<text x="95" y="137.9">6</text>
<text x="179.7" y="137.9">4</text>
<text x="187.5" y="132.8">RES1</text>
<text x="191.4" y="137.3">R244</text>
<text x="203.2" y="137.3">R243</text>
<text x="54.8" y="142.6">CAP</text>
<text x="62.1" y="140.7">5.1K</text>
<text x="90.3" y="142.2">C68</text>
<text x="95" y="142.6">7</text>
<text x="106.8" y="140.3">1</text>
<text x="167.9" y="140.3">2</text>
<text x="179.7" y="142.6">5</text>
<text x="189.1" y="142.2">C67</text>
<text x="191.4" y="140.7">RES1</text>
<text x="203.2" y="140.7">RES1</text>
<text x="90.3" y="144.3">CAP</text>
<text x="104.1" y="144.7">U6B</text>
<text x="104.1" y="147.3">339</text>
<text x="108.9" y="149.7">D61</text>
<text x="160.6" y="149.7">D?</text>
<text x="167.6" y="144.7">U6A</text>
<text x="167.6" y="147.6">339</text>
<text x="189.1" y="144.3">CAP</text>
<text x="202.9" y="144.5">ZD19</text>
<text x="202.9" y="146.7">ZENER2</text>
<text x="78.6" y="151.3">R241</text>
<text x="78.6" y="154.9">RES1</text>
<text x="97.4" y="151.3">R240</text>
<text x="97.4" y="154.9">200K</text>
<text x="172.6" y="151.3">R253</text>
<text x="172.6" y="155">510K</text>
<text x="203.2" y="153.9">D58</text>
<text x="66.5" y="161.6">ZD18</text>
<text x="78.3" y="161.4">D55</text>
<text x="88.6" y="156.5">R236</text>
<text x="88.6" y="158.6">RES1</text>
<text x="108.9" y="156.5">DIODE</text>
<text x="127.9" y="161">C?</text>
<text x="133.3" y="158.8">R?</text>
<text x="133.3" y="161">RES1</text>
<text x="141.8" y="159.8">PC8</text>
<text x="160.6" y="156.5">DIODE</text>
<text x="182.7" y="156.5">R246</text>
<text x="182.7" y="158.6">5.1K</text>
<text x="203.2" y="156.1">DIODE</text>
<text x="66.5" y="168">ZENER2</text>
<text x="90.3" y="163.1">R215</text>
<text x="90.3" y="166.6">RES1</text>
<text x="127.9" y="163.1">CAP</text>
<text x="78.3" y="168.2">DIODE</text>
<text x="126.3" y="170.6">R?</text>
<text x="126.3" y="172.7">RES1</text>
<text x="133.3" y="170.6">R?</text>
<text x="133.3" y="172.7">RES1</text>
<text x="141.8" y="170.1">OPTOISO1</text>
<text x="266.7" y="184.9">V1.0</text>
<text x="264.3" y="192">李和明</text>
<text x="266.7" y="189.6">4/4</text>
</g>
</svg>
